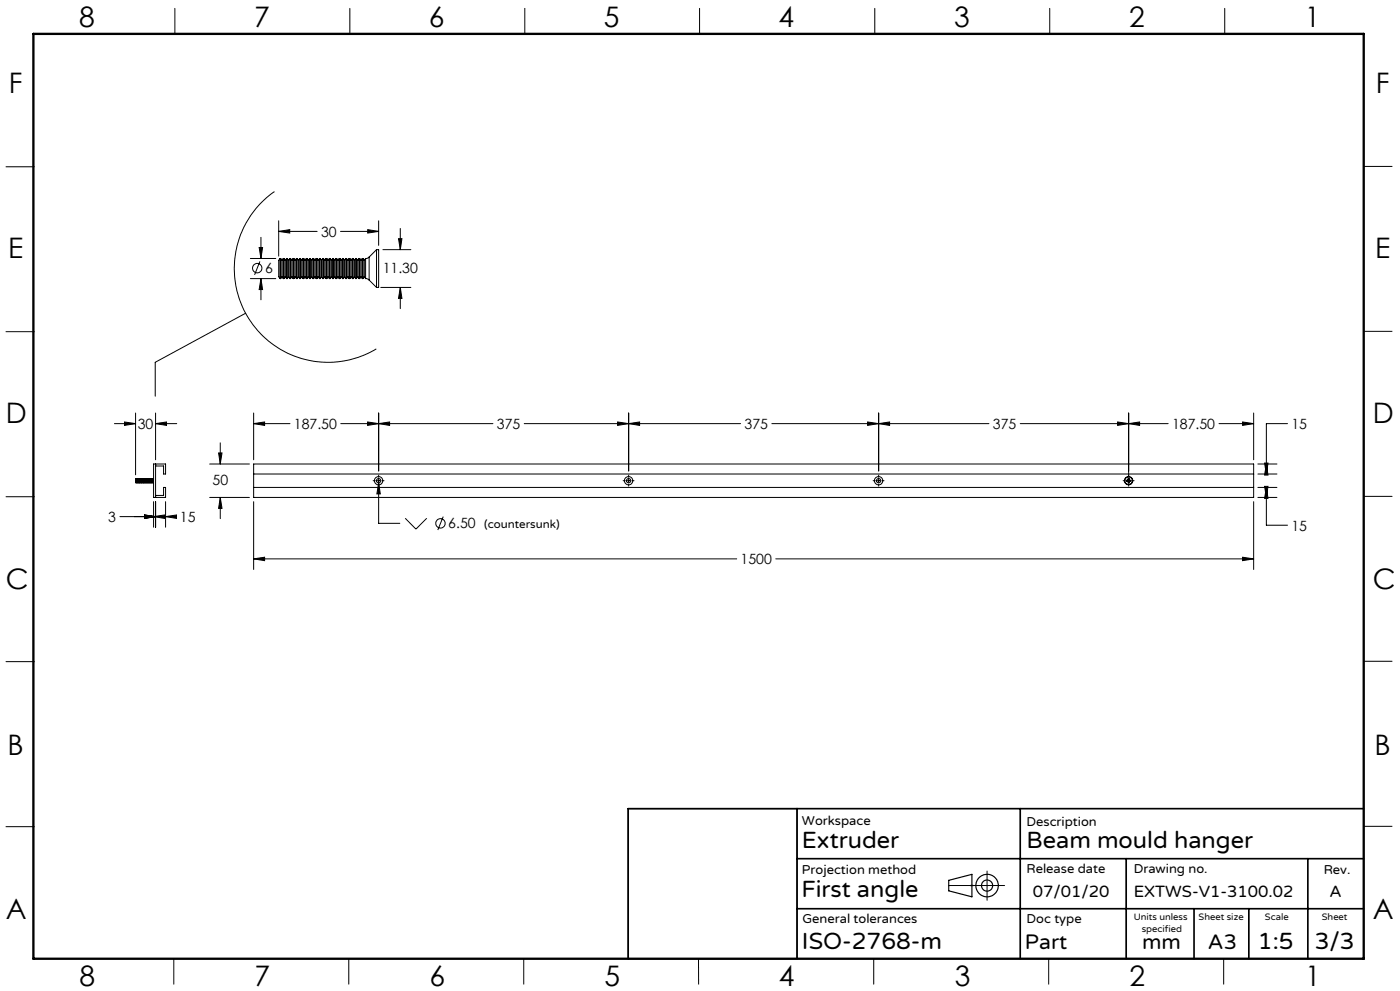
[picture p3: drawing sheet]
<svg xmlns="http://www.w3.org/2000/svg" width="420mm" height="297mm" viewBox="0 0 420 297" stroke-linecap="round" stroke-linejoin="round" font-family="sans-serif">
<g fill="none" stroke="#000" stroke-width=".35">
<path d="M284.6 263.8l7-1.8v6.8l-7-1.8z"/>
<circle cx="296.1" cy="265.4" r="1.66"/>
<circle cx="296.1" cy="265.4" r="3.4"/>
</g>
<path d="M291.1 265.4h1M291.2 265l.7 .7M291.6 264.9v1M291.9 265l-.7 .7" fill="none" stroke="#c0c0c0" stroke-width=".3"/>
<g fill="none" stroke="#000" stroke-width=".3">
<path d="M52.5 2.5v7.7M105 2.5v7.7M157.4 2.5v7.7M209.9 2.5v7.7M262.4 2.5v7.7M314.9 2.5v7.7M367.4 2.5v7.7M1.8 50h8.5M82.3 57.4a28.1 28.1 0 0 0-7.5 38.4 28.1 28.1 0 0 0 38.1 8.8M409.1 49.9h8.5M75.1 77.5h7.6M77.8 74.2h1l-.5 3.3z"/>
<path d="M78 78.3l-1.6 4.1M78.3 71.1v6.4M83.6 69.4l3.3-.6v1zM83.6 66.2v10.6M83.6 69.4h11.5M84 77.5a2.28 2.28 0 0 0-.4 2v1.9a2.28 2.28 0 0 0 .4 2.1M84 77.5v6M84 77.5h.2M84.2 77.5v6M84.2 77.5l.4 .5M84.6 78v4.9M85 77.5v6"/>
<path d="M85 77.5h.2M85 77.5l-.4 .5M85.2 77.5v6M85.2 77.5l.4 .5M85.6 78v4.9M86 77.5v6M86 77.5h.2M86 77.5l-.4 .5M86.2 77.5v6M86.2 77.5l.4 .5M86.6 78v4.9M87 77.5v6"/>
<path d="M87 77.5h.2M87 77.5l-.4 .5M87.2 77.5v6M87.2 77.5l.4 .5M87.6 78v4.9M87.9 77.5v6M87.9 77.5h.3M87.9 77.5l-.3 .5M88.2 77.5v6M88.2 77.5l.3 .5M88.5 78v4.9M88.9 77.5v6"/>
<path d="M88.9 77.5h.2M88.9 77.5l-.4 .5M89.1 77.5v6M89.1 77.5l.4 .5M89.5 78v4.9M89.9 77.5v6M89.9 77.5h.2M89.9 77.5l-.4 .5M90.1 77.5v6M90.1 77.5l.4 .5M90.5 78v4.9M90.9 77.5v6"/>
<path d="M90.9 77.5h.2M90.9 77.5l-.4 .5M91.1 77.5v6M91.1 77.5l.4 .5M91.5 78v4.9M91.9 77.5v6M91.9 77.5h.2M91.9 77.5l-.4 .5M92.1 77.5v6M92.1 77.5l.4 .5M92.5 78v4.9M92.9 77.5v6"/>
<path d="M92.9 77.5h.2M92.9 77.5l-.4 .5M93.1 77.5v6M93.1 77.5l.4 .5M93.5 78v4.9M93.9 77.5v6M93.9 77.5h.2M93.9 77.5l-.4 .5M94.1 77.5v6M94.1 77.5l.4 .5M94.5 78v4.9M94.9 77.5v6"/>
<path d="M94.9 77.5h.2M94.9 77.5l-.4 .5M95.1 77.5v6M95.1 77.5l.4 .5M95.5 78v4.9M95.8 77.5v6M95.8 77.5h.3M95.8 77.5l-.3 .5M96.1 77.5v6M96.1 77.5l.3 .5M96.4 78v4.9M96.8 77.5v6"/>
<path d="M96.8 77.5h.2M96.8 77.5l-.4 .5M97 77.5v6M97 77.5l.4 .5M97.4 78v4.9M97.8 77.5v6M97.8 77.5h.2M97.8 77.5l-.4 .5M98 77.5v6M98 77.5l.4 .5M98.4 78v4.9M98.8 77.5v6"/>
<path d="M98.8 77.5h.2M98.8 77.5l-.4 .5M99 77.5v6M99 77.5l.4 .5M99.4 78v4.9M99.8 77.5v6M99.8 77.5h.2M99.8 77.5l-.4 .5M100 77.5v6M100 77.5l.4 .5M100.4 78v4.9M100.8 77.5v6"/>
<path d="M100.8 77.5h.2M100.8 77.5l-.4 .5M101 77.5v6M101 77.5l.4 .5M101.4 78v4.9M101.8 77.5v6M101.8 77.5h.2M101.8 77.5l-.4 .5M102 77.5v6M102 77.5l.4 .5M102.2 69.4h11.4M102.4 78v4.9"/>
<path d="M102.8 77.5v6M102.8 77.5h.2M102.8 77.5l-.4 .5M103 77.5v6M103 77.5l.4 .5M103.4 78v4.9M103.8 77.5v6M103.8 77.5h.2M103.8 77.5l-.4 .5M104 77.5v6M104 77.5l.4 .5M104.4 78v4.9"/>
<path d="M104.7 77.5v6M104.7 77.5h.3M104.7 77.5l-.3 .5M105 77.5v6M105 77.5l.3 .5M105.3 78v4.9M105.7 77.5v6M105.7 77.5h.2M105.7 77.5l-.4 .5M105.9 77.5v6M105.9 77.5l.4 .5M106.3 78v4.9"/>
<path d="M106.7 77.5v6M106.7 77.5h.2M106.7 77.5l-.4 .5M106.9 77.5v6M106.9 77.5l.4 .5M107.3 78v4.9M107.7 77.5v6M107.7 77.5h.2M107.7 77.5l-.4 .5M107.9 77.5v6M107.9 77.5l.4 .5M108.3 78v4.9"/>
<path d="M108.7 77.5v6M108.7 77.5h.2M108.7 77.5l-.4 .5M108.9 77.5v6M108.9 77.5l.4 .5M109.3 78v4.9M109.7 77.5v6M109.7 77.5l-.4 .5M110.3 68.8l3.3 .6-3.3 .4zM110.7 77l-1 .5M110.7 77v6.9M113 74.8v11.3"/>
<path d="M113 74.8h.6v11.3h-.6M113 74.8l-2.3 2.2M113.6 66.2v7.4M114.9 74.8h8.4M119.6 71.5h1l-.5 3.3zM120.1 68.5v6.3M1.8 99.4h8.5M73.7 93.9l-27.1 14.7v10.1M75.1 83.5h7.6M78.3 83.5l.5 3.3h-1zM78.3 83.5v6.3M84 83.5h.2"/>
<path d="M84.6 82.9l-.4 .6M84.6 82.9l.4 .6M85 83.5h.2M85.6 82.9l.4 .6M85.6 82.9l-.4 .6M86 83.5h.2M86.6 82.9l-.4 .6M86.6 82.9l.4 .6M87 83.5h.2M87.6 82.9l.3 .6M87.6 82.9l-.4 .6M87.9 83.5h.3"/>
<path d="M88.5 82.9l-.3 .6M88.5 82.9l.4 .6M88.9 83.5h.2M89.5 82.9l.4 .6M89.5 82.9l-.4 .6M89.9 83.5h.2M90.5 82.9l-.4 .6M90.5 82.9l.4 .6M90.9 83.5h.2M91.5 82.9l.4 .6M91.5 82.9l-.4 .6M91.9 83.5h.2"/>
<path d="M92.5 82.9l.4 .6M92.5 82.9l-.4 .6M92.9 83.5h.2M93.5 82.9l.4 .6M93.5 82.9l-.4 .6M93.9 83.5h.2M94.5 82.9l.4 .6M94.5 82.9l-.4 .6M94.9 83.5h.2M95.5 82.9l.3 .6M95.5 82.9l-.4 .6M95.8 83.5h.3"/>
<path d="M96.4 82.9l.4 .6M96.4 82.9l-.3 .6M96.8 83.5h.2M97.4 82.9l-.4 .6M97.4 82.9l.4 .6M97.8 83.5h.2M98.4 82.9l-.4 .6M98.4 82.9l.4 .6M98.8 83.5h.2M99.4 82.9l-.4 .6M99.4 82.9l.4 .6M99.8 83.5h.2"/>
<path d="M100.4 82.9l.4 .6M100.4 82.9l-.4 .6M100.8 83.5h.2M101.4 82.9l-.4 .6M101.4 82.9l.4 .6M101.8 83.5h.2M102.4 82.9l-.4 .6M102.4 82.9l.4 .6M102.8 83.5h.2M103.4 82.9l.4 .6M103.4 82.9l-.4 .6M103.8 83.5h.2"/>
<path d="M104.4 82.9l-.4 .6M104.4 82.9l.3 .6M104.7 83.5h.3M105.3 82.9l.4 .6M105.3 82.9l-.3 .6M105.7 83.5h.2M106.3 82.9l-.4 .6M106.3 82.9l.4 .6M106.7 83.5h.2M107.3 82.9l-.4 .6M107.3 82.9l.4 .6M107.7 83.5h.2"/>
<path d="M108.3 82.9l-.4 .6M108.3 82.9l.4 .6M108.7 83.5h.2M109.3 82.9l-.4 .6M109.3 82.9l.4 .6M109.7 83.5l1 .4M110.7 83.9l2.3 2.2M114.2 86.1h9.1M120.1 86.1v6.4M120.1 86.1l.5 3.3h-1zM409.1 99.3h8.5M34.3 127h6.4"/>
<path d="M37.4 126.5l3.3 .5-3.3 .5zM40.7 123.8v18.5M46.7 127h6.3M46.7 123.8v14M46.7 127l3.3-.5v1zM46.7 139.7h2.4v2.4h.6v-3h-3.6v10h3.6v-3h-.6v2.4h-2.4M46.7 139.1v10M62.9 139.1h11.9M65.6 135.7h1l-.5 3.4zM66.1 132.7v6.4M76.1 127l3.3-.5v1zM76.1 127h10.9"/>
<path d="M76.1 123.8v14M76.1 139.1h300v10h-300zM102.2 127h45.7M110.3 126.5l3.3 .5-3.3 .5zM113.6 127l3.3-.5v1zM113.6 123.8v17.3M157.3 127h64.9M185.3 126.5l3.3 .5-3.3 .5zM188.6 127l3.3-.5v1zM188.6 123.8v17.3M231.6 127h65.1M260.3 126.5l3.3 .5-3.3 .5z"/>
<path d="M263.6 123.8v17.3M263.6 127l3.3-.5v1zM306.1 127h44.3M335.3 126.5l3.3 .5-3.3 .5zM338.6 127l3.3-.5v1zM338.6 123.8v19.2M365.7 127h10.4M372.8 126.5l3.3 .5-3.3 .5zM376.1 123.8v14M377.4 139.1h5.7M379.4 138.8h1l-.5 3.3zM379.9 139.1l.5 3.3h-1z"/>
<path d="M386.3 127h-6.4v15.1M1.8 148.9h8.5M36 154.8h10.7M40.7 143.5v1.2M40.7 143.5h.1M40.7 144.7h.1M40.8 143.5v1.2M40.8 143.5l.1 .1M40.9 143.6v1M40.9 144.6v.1M40.9 144.6l-.1 .1M40.9 143.5v1.2"/>
<path d="M40.9 143.5h.1M40.9 144.7h.1M40.9 143.5v.1M41 143.5v1.2M41 143.5l.1 .1M41.1 143.6v1M41.1 144.6v.1M41.1 144.6l-.1 .1M41.1 143.5v1.2M41.1 143.5h.1M41.1 144.7h.1M41.1 143.5v.1"/>
<path d="M41.2 143.5v1.2M41.2 143.5v.1M41.2 143.6v1M41.2 144.6v.1M41.2 144.6l.1 .1M41.3 143.5v1.2M41.3 143.5h.1M41.3 144.7h.1M41.3 143.5l-.1 .1M41.4 143.5v1.2M41.4 143.5l.1 .1M41.5 143.6v1"/>
<path d="M41.5 144.6l-.1 .1M41.5 144.6v.1M41.5 143.5h.1M41.5 144.7h.1M41.5 143.5v.1M41.6 143.5v1.2M41.6 143.5l.1 .1M41.7 143.6v1M41.7 144.6l-.1 .1M41.7 144.6v.1M41.7 143.5v1.2M41.7 143.5h.1"/>
<path d="M41.7 144.7h.1M41.7 143.5v.1M41.8 143.5v1.2M41.8 143.5v.1M41.8 143.6v1M41.8 144.6v.1M41.8 144.6l.1 .1M41.9 143.5v1.2M41.9 143.5h.1M41.9 144.7h.1M41.9 143.5l-.1 .1M42 143.5v1.2"/>
<path d="M42 143.5l.1 .1M42.1 143.6v1M42.1 144.6l-.1 .1M42.1 144.6v.1M42.1 143.5h.1M42.1 144.7h.1M42.1 143.5v.1M42.2 143.5v1.2M42.2 143.5v.1M42.2 143.6v1M42.2 144.6l.1 .1M42.2 144.6v.1"/>
<path d="M42.3 143.5v1.2M42.3 143.5h.1M42.3 144.7h.1M42.3 143.5l-.1 .1M42.4 143.5v1.2M42.4 143.5v.1M42.4 143.6v1M42.4 144.6v.1M42.4 144.6l.1 .1M42.5 143.5h.1M42.5 144.7h.1M42.5 143.5l-.1 .1"/>
<path d="M42.5 143.5v1.2M42.5 143.5l.2 .1M42.7 143.6v1M42.7 144.6v.1M42.7 144.6l-.2 .1M42.7 143.5v1.2M42.7 143.5h.1M42.7 144.7h.1M42.7 143.5v.1M42.8 143.5v.1M42.8 143.6v1M42.8 144.6l.1 .1"/>
<path d="M42.8 144.6v.1M42.9 143.5v1.2M42.9 143.5h.1M42.9 144.7h.1M42.9 143.5l-.1 .1M43 143.5v1.2M43 143.5v.1M43 143.6v1M43 144.6l.1 .1M43 144.6v.1M43.1 143.5v1.2M43.1 143.5h.1"/>
<path d="M43.1 144.7h.1M43.1 143.5l-.1 .1M43.1 143.5l.1 .1M43.2 143.6v1M43.2 144.6l.1 .1M43.2 144.6l-.1 .1M43.3 143.5v1.2M43.3 143.5h.1M43.3 144.7h.1M43.3 143.5l-.1 .1M43.4 154.3l3.3 .5-3.3 .6zM43.4 143.5v.1"/>
<path d="M43.4 143.6v1M43.4 144.6v.1M43.4 144.6l.1 .1M43.5 143.5h.1M43.5 144.7h.1M43.5 143.5l-.1 .1M43.5 143.5v1.2M43.5 143.5l.1 .1M43.6 143.6v1M43.6 144.6l-.1 .1M43.6 144.6l.1 .1M43.7 143.5h.1"/>
<path d="M43.7 144.7h.1M43.7 143.5l-.1 .1M43.7 143.5v1.2M43.7 143.5l.1 .1M43.8 143.6v1M43.8 144.6l-.1 .1M43.8 144.6l.1 .1M43.9 143.5h.1M43.9 144.7h.1M43.9 143.5l-.1 .1M44 143.5v1.2M44 143.5v.1"/>
<path d="M44 143.6v1M44 144.6v.1M44 144.6l.1 .1M44.1 143.5h.1M44.1 144.7h.1M44.1 143.5l-.1 .1M44.1 143.5v1.2M44.1 143.5l.1 .1M44.2 143.6v1M44.2 144.6l-.1 .1M44.2 144.6l.1 .1M44.3 143.5h.1"/>
<path d="M44.3 144.7h.1M44.3 143.5l-.1 .1M44.3 143.5v1.2M44.3 143.5l.1 .1M44.4 143.6v1M44.4 144.6l.1 .1M44.4 144.6l-.1 .1M44.5 143.5v1.2M44.5 143.5h.1M44.5 144.7h.1M44.5 143.5l-.1 .1M44.6 143.5v1.2"/>
<path d="M44.6 143.5v.1M44.6 143.6v1M44.6 144.6v.1M44.6 144.6l.1 .1M44.7 143.5h.1M44.7 144.7h.1M44.7 143.5l-.1 .1M44.7 143.5v1.2M44.7 143.5l.1 .1M44.8 143.6v1M44.8 144.6l.1 .1M44.8 144.6l-.1 .1"/>
<path d="M44.9 143.5v1.2M44.9 143.5h.1M44.9 144.7h.1M44.9 143.5l-.1 .1M44.9 143.5l.1 .1M45 143.6v1M45 144.6l.1 .1M45 144.6l-.1 .1M45.1 143.5v1.2M45.1 143.5h.1M45.1 144.7h.1M45.1 143.5l-.1 .1"/>
<path d="M45.1 143.5l.1 .1M45.2 143.6v1M45.2 144.6l-.1 .1M45.2 144.6l.1 .1M45.3 143.5h.1M45.3 144.7h.1M45.3 143.5l-.1 .1M45.3 143.5v1.2M45.3 143.5l.1 .1M45.4 143.6v1M45.4 144.6l.1 .1M45.4 144.6l-.1 .1"/>
<path d="M45.5 143.5v1.2M45.5 143.5h.1M45.5 144.7h.1M45.5 143.5l-.1 .1M45.5 143.5l.1 .1M45.6 143.6v1M45.6 144.6l.1 .1M45.6 144.6l-.1 .1M45.7 143.5v1.2M45.7 143.5h.1M45.7 144.7h.1M45.7 143.5l-.1 .1"/>
<path d="M45.7 143.5l.1 .1M45.8 143.6v1M45.8 144.6l-.1 .1M45.8 144.6l.1 .1M45.9 144.7h.2M45.9 143.5v1.2M45.9 143.5l-.1 .1M46.1 154.8l3.3-.5v1.1zM46.1 143.4l-.2 .1M46.1 150.4v7.6M46.7 150.4v7.6M49.7 154.8l3.3-.5v1.1z"/>
<path d="M49.7 150.4v7.6M49.7 154.8h3.1M62.9 149.1h11.9M66.1 149.1l.5 3.3h-1zM66.1 149.1v6.3M76.1 150.4v20.3M76.1 142.1h300M76.1 146.1h300M111.9 144.1h.7M113.1 144.1h1M113.6 144.7l.5 3.3h-1zM113.6 142.4v.6"/>
<path d="M113.6 143.5v1.1M113.6 144.7v12.1h6.3M114.6 144.1h.6M121.6 155.3l3.2 3.3 3.2-3.3M133 154.8l-1.7 4.1M186.9 144.1h.7M188.1 144.1h1M188.6 142.4v.6M188.6 143.5v1.1M188.6 145.1v.6M189.6 144.1h.6M261.9 144.1h.7"/>
<path d="M263.1 144.1h1M263.6 142.4v.6M263.6 143.5v1.1M263.6 145.1v.6M264.6 144.1h.6M336.9 144.1h.7M338.1 144.1h1M338.3 143.9v.3M338.3 144.2l.2 .1M338.3 143.9h.1M338.3 144.2h.1M338.3 143.9h-.4v.3h.4"/>
<path d="M338.4 144.2l.1 .1M338.4 143.9v.3M338.5 143.8l-.2 .1M338.5 143.8v.1M338.5 143.9h-.1M338.5 144.3h.1M338.5 144.3h.2M338.5 143.9h.2M338.5 143.8v-.4h.2v.4M338.5 144.3v.4h.2v-.4M338.5 143.8h.2M338.5 144.4h.2"/>
<path d="M338.6 143.5v1.1M338.6 145.1v.6M338.7 143.8l.1 .1M338.7 144.3h.1M338.7 143.9h.1M338.7 143.8v.1M338.8 144.2l-.1 .1M338.8 144.2h.1M338.8 143.9h.1M338.8 143.9v.3M338.8 143.9h.5v.3h-.5M338.9 143.9v.3"/>
<path d="M339.6 144.1h.6M376.1 150.4v20.3M377.4 149.1h5.7M377.4 142.1h5.7M377.4 146.1h5.7M379.4 145.8h1l-.5 3.3zM379.9 146.1l.5 3.3h-1zM379.9 146.1v11.3h6.4M409.1 148.8h8.5M76.1 167.5l3.3-.5v1zM76.1 167.5h144.9M232.7 167.5h143.4"/>
<path d="M372.8 167l3.3 .5-3.3 .5zM1.8 198.3h8.5M409.1 198.2h8.5M1.8 247.8h8.5M188.5 242.4h50.6v44.9h-50.6zM409.1 247.6h8.5M284.6 265.4h16.8M296.1 261.1v8.7M52.1 287.3v7.7M104.6 287.3v7.7M157.1 287.3v7.7M209.6 287.3v7.7"/>
<path d="M262.1 287.3v7.7M314.6 287.3v7.7M367.1 287.3v7.7"/>
<circle cx="77.2" cy="80.4" r="1.4"/>
<circle cx="113.6" cy="144.1" r=".65"/>
<circle cx="113.6" cy="144.1" r="1.24"/>
<circle cx="132.1" cy="156.8" r="1.41"/>
<circle cx="188.6" cy="144.1" r=".65"/>
<circle cx="188.6" cy="144.1" r="1.24"/>
<circle cx="263.6" cy="144.1" r=".65"/>
<circle cx="263.6" cy="144.1" r="1.24"/>
<circle cx="338.6" cy="144.1" r="1.14"/>
<circle cx="338.6" cy="144.1" r="1.24"/>
</g>
<path d="M239.1 242.4v44.9M239.1 257.3h170M306.1 242.4v44.9M337.9 257.3v30M392.4 257.3v30M409.1 242.4h-220.6v44.9M239.1 272.3h170M358.2 272.3v15M374.6 272.3v15" fill="none" stroke="#000" stroke-width=".5"/>
<path d="M10 10.2h399.1v277.1h-399.1z" fill="none" stroke="#000" stroke-width=".7"/>
<path d="M65.6 135.7h1l-.5 3.4zM66.1 149.1l.5 3.3h-1zM379.9 139.1l.5 3.3h-1zM379.4 138.8h1l-.5 3.3zM379.9 146.1l.5 3.3h-1zM379.4 145.8h1l-.5 3.3zM76.1 127l3.3-.5v1zM110.3 126.5l3.3 .5-3.3 .5zM113.6 127l3.3-.5v1zM185.3 126.5l3.3 .5-3.3 .5zM188.6 127l3.3-.5v1zM260.3 126.5l3.3 .5-3.3 .5zM263.6 127l3.3-.5v1zM335.3 126.5l3.3 .5-3.3 .5zM338.6 127l3.3-.5v1zM372.8 126.5l3.3 .5-3.3 .5zM113.6 144.7l-.5 3.3h1zM76.1 167.5l3.3-.5v1zM372.8 167l3.3 .5-3.3 .5zM46.7 127l3.3-.5v1zM37.4 126.5l3.3 .5-3.3 .5zM43.4 154.3l3.3 .5-3.3 .6zM49.7 154.8l3.3-.5v1.1zM43.4 154.3l3.3 .5-3.3 .6zM46.1 154.8l3.3-.5v1.1zM119.6 71.5h1l-.5 3.3zM120.1 86.1l.5 3.3h-1zM77.8 74.2h1l-.5 3.3zM78.3 83.5l.5 3.3h-1zM83.6 69.4l3.3-.6v1zM110.3 68.8l3.3 .6-3.3 .4z" fill="#000"/>
<g font-size="8.5">
<text x="23.8" y="8">8</text>
<text x="76.3" y="8">7</text>
<text x="128.7" y="8">6</text>
<text x="181.2" y="8">5</text>
<text x="233.6" y="8">4</text>
<text x="286.3" y="8">3</text>
<text x="338.7" y="8">2</text>
<text x="391.4" y="8">1</text>
<text x="2.7" y="28">F</text>
<text x="412.8" y="28">F</text>
<text x="2.4" y="77.2">E</text>
<text x="412.5" y="77.2">E</text>
<text x="1.8" y="126.8">D</text>
<text x="411.9" y="126.9">D</text>
<text x="1.8" y="176.6">C</text>
<text x="411.9" y="176.7">C</text>
<text x="2.3" y="226.2">B</text>
<text x="412.4" y="226.2">B</text>
<text x="1.7" y="275.4">A</text>
<text x="411.8" y="275.5">A</text>
<text x="23.9" y="295.5">8</text>
<text x="76.4" y="295.5">7</text>
<text x="128.8" y="295.5">6</text>
<text x="181.3" y="295.5">5</text>
<text x="233.7" y="295.5">4</text>
<text x="286.4" y="295.5">3</text>
<text x="338.8" y="295.5">2</text>
<text x="391.5" y="295.5">1</text>
</g>
<g font-size="7.1">
<text x="240.6" y="254">Extruder</text>
<text x="308" y="254">Beam mould hanger</text>
<text x="240.4" y="268.8">First angle</text>
<text x="240.6" y="284.3">ISO-2768-m</text>
<text x="377.4" y="284.3">1:5</text>
<text x="394.4" y="284.3">3/3</text>
</g>
<g font-size="6.3">
<text x="307.5" y="284.3">Part</text>
<text x="342.6" y="284.3">mm</text>
<text x="362.4" y="284.3">A3</text>
</g>
<g font-size="4.9">
<text x="309.9" y="268.7">07/01/20</text>
<text x="340.1" y="268.7">EXTWS-V1-3100.02</text>
<text x="398.9" y="268.7">A</text>
</g>
<g font-size="4.2">
<text x="96.3" y="70.9">30</text>
<text x="79.5" y="81.9">6</text>
<text x="114.8" y="81.9">11.30</text>
<text x="41.3" y="128.5">30</text>
<text x="88.2" y="128.6">187.50</text>
<text x="149.1" y="128.6">375</text>
<text x="223.4" y="128.6">375</text>
<text x="297.9" y="128.6">375</text>
<text x="351.6" y="128.6">187.50</text>
<text x="387.4" y="128.6">15</text>
<text x="63.8" y="145.4">50</text>
<text x="32.5" y="156.4">3</text>
<text x="54" y="156.4">15</text>
<text x="134.5" y="158.4">6.50</text>
<text x="387.4" y="159">15</text>
<text x="222.2" y="169.1">1500</text>
</g>
<g font-size="3.9">
<text x="240.6" y="247.2">Workspace</text>
<text x="307.9" y="247.4">Description</text>
<text x="240.6" y="262.1">Projection method</text>
<text x="308" y="261.5">Release date</text>
<text x="340.1" y="261.5">Drawing no.</text>
<text x="397.1" y="262.1">Rev.</text>
<text x="240.7" y="276.6">General tolerances</text>
<text x="308" y="276.6">Doc type</text>
</g>
<text font-size="3.5" x="145.2" y="158.1">(countersunk)</text>
<g font-size="2.8">
<text x="340.1" y="275.6">Units unless</text>
<text x="359.6" y="275.6">Sheet size</text>
<text x="379.5" y="275.8">Scale</text>
<text x="396.5" y="275.6">Sheet</text>
<text x="342.5" y="279.4">specified</text>
</g>
</svg>
